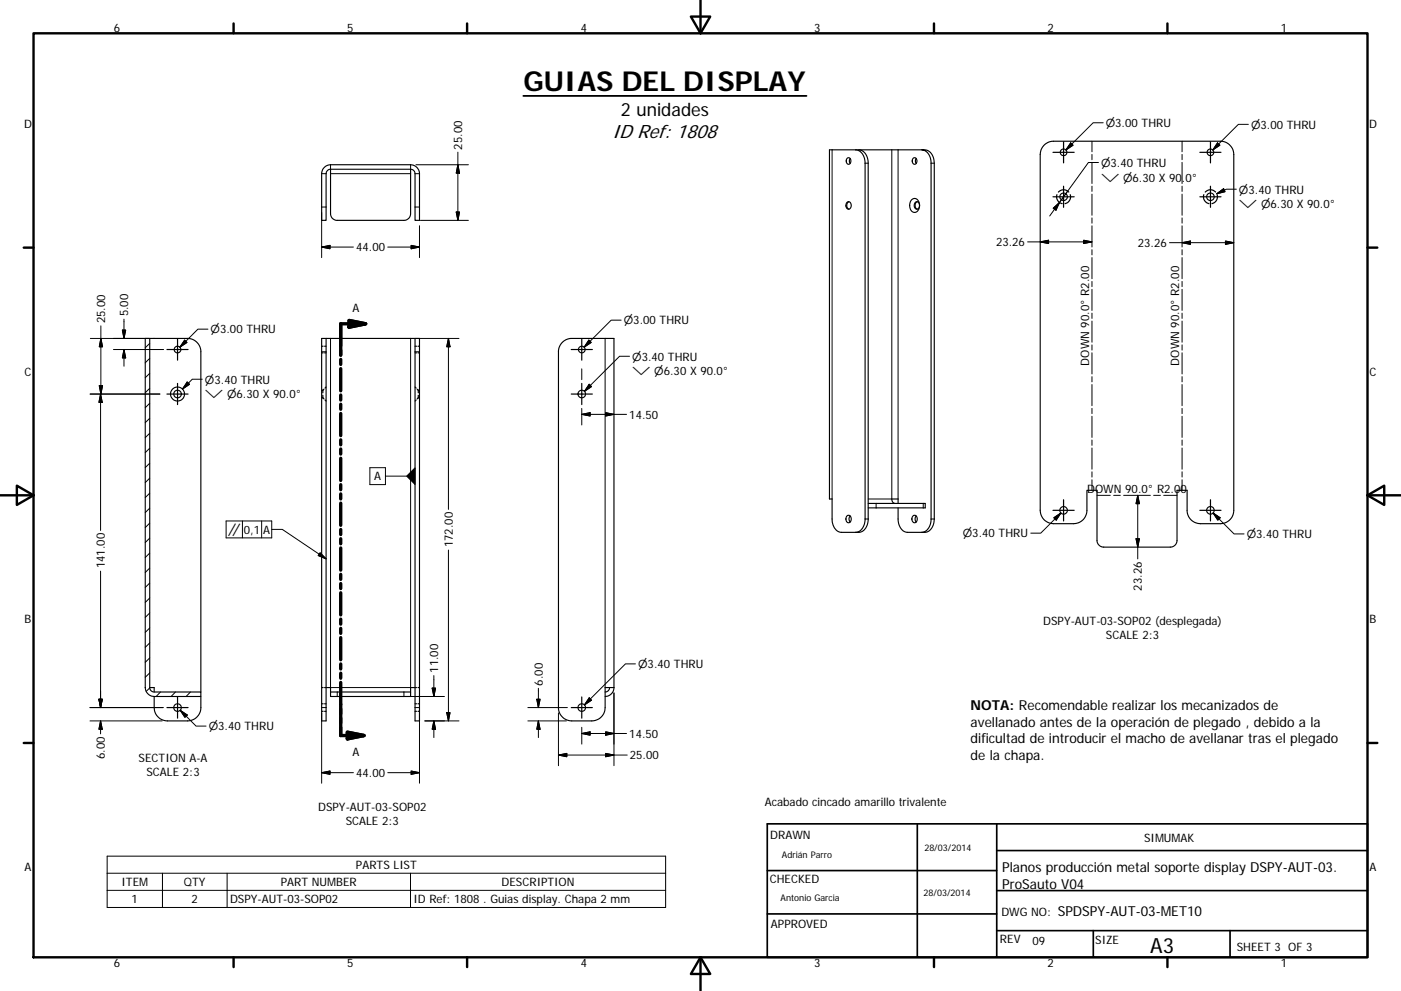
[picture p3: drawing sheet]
<svg xmlns="http://www.w3.org/2000/svg" width="594mm" height="420mm" viewBox="0 0 594 420" stroke-linecap="round" stroke-linejoin="round" font-family="sans-serif">
<g fill="none" stroke="#000" stroke-width=".48">
<path d="M140.2 71.8v18.8a2.79 2.79 0 0 0 2.8 2.8h28.3a2.83 2.83 0 0 0 2.8-2.8v-18.8M140.2 71.8h33.9M140.2 71.8a1.88 1.88 0 0 0-1.9 1.8v19.8h-1.9v-19.8a3.8 3.8 0 0 1 3.8-3.8h33.9a3.8 3.8 0 0 1 3.8 3.8v19.8h-1.9v-19.8a1.84 1.84 0 0 0-1.9-1.8M351.7 63.5h11.1a4.9 4.9 0 0 1 5.3 5.7v150.8a5.1 5.1 0 0 1-3.9 5.7h-7.4a5 5 0 0 1-4-5.7v-8.4h-1.1zM359.3 67.1a1.34 1.34 0 0 1 1.6 .9 1.34 1.34 0 0 1-.9 1.7 1.49 1.49 0 0 1-1.2-1.1 1.49 1.49 0 0 1 .5-1.5zM360.5 67.2l-.3 .9 .3 1.2M362.8 63.5a5 5 0 0 1 4 5.7v150.8a5.1 5.1 0 0 1-4 5.7M364.2 63.5h26.6M387.3 67.1a1.33 1.33 0 0 1 1.6 .9 1.33 1.33 0 0 1-1 1.7 1.5 1.5 0 0 1-1.1-1.1 1.5 1.5 0 0 1 .5-1.5zM388.5 67.2l-.3 .9 .3 1.2M443 61.3l1.7-1.1 2.1-.3h70.7a5.6 5.6 0 0 1 5.7 5.6v150.9a5.7 5.7 0 0 1-5.7 5.6h-8.5a5.6 5.6 0 0 1-5.6-5.6v-8.5h-4.3v21.2a2.83 2.83 0 0 1-2.8 2.9h-28.3a2.87 2.87 0 0 1-2.8-2.9v-21.2h-4.3v8.5a5.6 5.6 0 0 1-5.7 5.6h-8.4a5.6 5.6 0 0 1-5.7-5.6v-150.9l.4-2zM359.1 85.9a1.33 1.33 0 0 1 1.7 .2 1.33 1.33 0 0 1 0 1.7 1.13 1.13 0 0 1-1.4 .8 1.13 1.13 0 0 1-.7-1.5z"/>
<path d="M360 85.5a1.78 1.78 0 0 0 0 3.2M386.4 84.9a1.96 1.96 0 0 1 2.3-.5 1.96 1.96 0 0 1 1.2 2 2.55 2.55 0 0 1-2.9 3.5 3.7 3.7 0 0 1-.6-5zM388.1 85.9a1.33 1.33 0 0 1 1.7 .2 1.33 1.33 0 0 1 0 1.7 1.14 1.14 0 0 1-1.4 .8 1.14 1.14 0 0 1-.7-1.5zM389 85.5a1.78 1.78 0 0 0 0 3.2M61.6 143.5h1.9v148a1.84 1.84 0 0 0 1.9 1.9h19.8v1.9h-19.8a3.9 3.9 0 0 1-3.8-3.8zM63.5 143.5h16a5.6 5.6 0 0 1 5.7 5.6v144.3M136.4 143.5h1.9v162.1h-1.9zM138.3 143.5h37.7M176 143.5h1.9v162.1h-1.9zM238.2 145.4l1.6-1.3 2-.6h18.5v148h-3.7v8.5a5.6 5.6 0 0 1-5.7 5.6h-8.5a5.6 5.6 0 0 1-5.6-5.6v-150.9l.4-2zM359.1 218.8a1.33 1.33 0 0 1 1.7 .2 1.33 1.33 0 0 1 0 1.7 1.13 1.13 0 0 1-1.4 .9 1.13 1.13 0 0 1-.7-1.6zM360.5 218.8a2 2 0 0 0 0 2.5"/>
<path d="M368.1 213.4h24.2v1.9h-24.2M379.5 213.4a1.67 1.67 0 0 1-1.3-1.8h2.6v1.8M380.8 215.3v4.7a5.2 5.2 0 0 0 4 5.7h7.3a5 5 0 0 0 4.1-5.7v-150.8a4.9 4.9 0 0 0-5.4-5.7 5 5 0 0 1 4 5.7v150.8a5.1 5.1 0 0 1-4 5.7M387.1 218.8a1.32 1.32 0 0 1 1.7 .2 1.32 1.32 0 0 1 0 1.7 1.14 1.14 0 0 1-1.4 .9 1.14 1.14 0 0 1-.7-1.6zM388.5 218.8a2.07 2.07 0 0 0 0 2.5M63.5 291.5h1.9v1.9M65.4 295.3v4.7a5.6 5.6 0 0 0 5.6 5.6h8.5a5.6 5.6 0 0 0 5.7-5.6v-4.7M138.3 291.5h1.9v1.9M140.2 293.4h33.9v1.9h-33.9zM176 291.5h-1.9v1.9M258.5 291.5a1.84 1.84 0 0 1-1.9 1.9M260.3 291.5a3.8 3.8 0 0 1-3.7 3.8"/>
<circle cx="451" cy="64.6" r="1.42"/>
<circle cx="513.3" cy="64.6" r="1.41"/>
<circle cx="451" cy="83.4" r="1.61"/>
<circle cx="513.3" cy="83.4" r="1.61"/>
<circle cx="75.3" cy="148.2" r="1.41"/>
<circle cx="246.7" cy="148.2" r="1.41"/>
<circle cx="75.3" cy="167.1" r="1.61"/>
<circle cx="75.3" cy="167.1" r="2.97"/>
<circle cx="246.7" cy="167.1" r="1.61"/>
<circle cx="451" cy="216.4" r="1.6"/>
<circle cx="513.3" cy="216.4" r="1.6"/>
<circle cx="75.3" cy="300" r="1.61"/>
<circle cx="246.7" cy="300" r="1.62"/>
</g>
<g fill="none" stroke="#000" stroke-width=".51">
<path d="M446.5 64.6h9M451 60.1v9M451 79v8.9M508.8 64.6h9M513.3 60.1v9M513.3 79v8.9M446.5 83.4h9M448.2 82.5a2.99 2.99 0 0 0 2.2 3.8M448.8 81.4a3 3 0 0 1 4.4 0M453.8 82.5a2.99 2.99 0 0 1-2.2 3.8M508.8 83.4h9M510.5 82.5a2.93 2.93 0 0 0 2.1 3.8"/>
<path d="M511.1 81.4a3 3 0 0 1 4.4 0M516.1 82.5a2.93 2.93 0 0 1-2.2 3.8M70.8 148.2h8.9M75.3 143.7v9M136.4 149.6h.6M136.4 146.8h.6M137.6 149.6h.7M137.6 146.8h.7M176 149.6h.6M176 146.8h.6M177.2 149.6h.7M177.2 146.8h.7"/>
<path d="M242.2 148.2h9M246.7 143.7v9M70.8 167.1h8.9M75.3 162.6v8.9M136.4 168.7h.2M136.4 165.5h.2M136.7 168.7h.2M136.7 165.5h.2M136.9 165.5v1M136.9 167.6v1.1M136.9 168.7l.5 .4M137.4 165l-.5 .5"/>
<path d="M137.8 169.6l.5 .4M138.3 164.1l-.5 .4M176 164.1l.5 .4M176.5 169.6l-.5 .4M176.9 165l.5 .5M177.4 167.6v1.1M177.4 165.5v1M177.4 168.7l-.5 .4M177.4 168.7h.1M177.4 165.5h.1M177.7 168.7h.2M177.7 165.5h.2"/>
<path d="M242.2 167.1h9M246.7 162.6v8.9M446.5 216.4h9M451 211.9v9M508.8 216.4h9M513.3 211.9v9M70.8 300h8.9M75.3 295.5v9M136.4 291.5h.6M136.4 298.4h.6M137.6 291.5h.7M137.6 298.4h.7"/>
<path d="M176 291.5h.6M176 298.4h.6M177.2 291.5h.7M177.2 298.4h.7M242.2 300h9M246.7 295.5v9M136.4 301.6h.6M137.6 301.6h.7M176 301.6h.6M177.2 301.6h.7"/>
</g>
<g fill="none" stroke="#000" stroke-width=".42">
<path d="M463 59.9v4.4M467.8 52h-4.3l-11.5 11.6M501.2 59.9v4.4M529.4 52.7h-4.3l-10.8 10.9M136.4 73.6h1.9M140.2 73.6h33.9M140.2 69.8v2M174.1 69.8v2M176 73.6h1.9M176.4 69.8h22.2M194.2 64.5v28.9M194.2 69.9l.7 3.5h-1.4z"/>
<path d="M352.8 63.5v148.1M366.8 69.2h1.3M378.2 63.5v148.1h-10.1M380.8 63.5v148.1M394.8 69.2h1.4M454 60.6l1 1-3 2zM463 65.5v2.2M463 68.8v9M463 78.9v2.3M465.8 68.9h-4.3l-12.2 16.9M501.2 65.5v2.2M501.2 68.8v9"/>
<path d="M501.2 78.9v2.3M516.3 60.6l1 1-3 2zM136.4 90v19.2M136.4 87.8h1.9M176 87.8h1.9M177.9 95.7v13.5M178.3 93.4h20.3M193.5 89.9h1.4l-.7 3.5zM446.6 88.3l2.7-2.5-1.5 3.3zM449.3 85.8l-4.2 5.8M452.7 81l-3.4 4.8M463 82.3v9"/>
<path d="M463 92.4v2.2M463 95.7v9M501.2 82.3v9M501.2 92.4v2.2M501.2 95.7v9M516 82.1l2.9-2.1 .5 1.3zM524.2 80.2h-4.2l-4 1.9M136.4 104.8l3.5-.8v1.5zM136.4 104.8h13.5M164.4 104.8h13.5M174.3 104l3.6 .8-3.6 .7zM435.8 102.6h27.2"/>
<path d="M441.1 102.6l3.5-.7v1.4zM459.5 101.9l3.5 .7-3.5 .7zM463 105.9v2.2M463 109.2v9M463 119.3v2.2M495.9 102.9h27.3M501.2 105.9v2.2M501.2 109.2v9M501.2 119.3v2.2M501.2 102.9l3.6-.7v1.4zM519.6 102.2l3.6 .7-3.6 .7zM42.8 138.2v28.9"/>
<path d="M51.9 140h1.4l-.7 3.5zM52.6 135.3v8.2M88.2 139.6h-4.3l-7.6 7.6M263.4 135.7h-4.2l-11.5 11.5M463 122.7v8.9M463 132.8v2.2M463 136.1v9M501.2 122.7v8.9M501.2 132.8v2.2M501.2 136.1v9M38.3 143.5h24.8M42.8 143.5l.7 3.5h-1.4z"/>
<path d="M48.1 148.2h21.3M52.6 148.2v7.1M52.6 148.2l.7 3.5h-1.4zM63.5 158.3l-1.9 1.8M63.5 151.9l-1.9 1.9M63.5 145.6l-1.9 1.8M78.3 144.2l1 1-3 2zM136.4 149.1h1.9M174.1 143.5v148h-33.9v-148M176 149.1h1.9M176.4 143.5h18.2M190.2 143.5l.6 3.5h-1.4z"/>
<path d="M190.2 143.5v72.5M246.7 156.4v4.6M249.7 144.2l1 1-3 2zM256.6 143.5v148M266.9 151h-4.2l-14.9 14.9M463 146.2v2.2M463 149.6v9M463 159.7v2.2M501.2 146.2v2.2M501.2 149.6v9M501.2 159.7v2.2M38.2 167.1h29.6"/>
<path d="M42.1 163.5h1.4l-.7 3.6zM42.6 167.1v57.8M42.6 167.1l.8 3.5h-1.5zM63.5 177.3l-1.9 1.9M63.5 171l-1.9 1.8M63.5 164.6l-1.9 1.9M79.4 162l1 .9-3 2.1zM85.8 160.8h-4.3l-4.1 4.2M246.7 173.2v7M246.7 175.7l3.5-.7v1.4zM246.7 175.7h19M249.8 162.9l1 1-3 2z"/>
<path d="M256.8 175l3.5 .7-3.5 .7zM463 163v9M463 173.1v2.3M463 176.5v9M501.2 163v9M501.2 173.1v2.3M501.2 176.5v9M63.5 196.4l-1.9 1.8M63.5 190l-1.9 1.9M63.5 183.7l-1.9 1.8M156.8 198.3h6.6v7.2h-6.6zM463 186.6v2.2"/>
<path d="M463 189.9v9M501.2 186.6v2.2M501.2 189.9v9M63.5 215.4l-1.9 1.9M63.5 209.1l-1.9 1.9M63.5 202.7l-1.9 1.9M163.4 201.9h9.1M371.5 213.4v1.9M391.5 213.4v1.9M446.9 219.5l2.9-2-1.9 3zM449.8 217.5l-8.5 8.5h-4.2M463 200v2.3"/>
<path d="M463 203.4v4.5M465.2 210h5.6M472.2 210h2.9M476.5 210h11.3M482.4 210l.8 3.6h-1.5zM482.4 210v27M489.2 210h2.9M493.5 210h5.6M501.2 200v2.3M501.2 203.4v4.5M514.4 217.5l8.9 8.9h4.2M514.4 217.5l3 2-1 1z"/>
<path d="M63.5 234.5l-1.9 1.9M63.5 228.1l-1.9 1.9M63.5 221.8l-1.9 1.9M95.9 220.9h19.3v7.1h-19.3zM102.8 220.9v7.1M110.9 220.9v7.1M115.2 224.5h4.5l18.6 12.4M135.7 234.4l2.6 2.5-3.3-1.4zM190.2 233.2v72.4M366.8 220h1.3M394.8 220h1.4M481.7 228.4h1.5l-.8 3.6z"/>
<path d="M42.6 242.1v57.9M63.5 259.9l-1.9 1.9M63.5 253.5l-1.9 1.9M63.5 247.2l-1.9 1.9M63.5 240.8l-1.9 1.9M63.5 278.9l-1.9 1.9M63.5 272.6l-1.9 1.9M63.5 266.2l-1.9 1.9M38.2 300h31M41.9 296.5h1.5l-.8 3.5zM63.5 285.3l-1.9 1.9M63.5 291.6l-1.5 1.5"/>
<path d="M68.1 293.4l-1.9 1.9M74.4 293.4l-1.8 1.9M80.8 293.4l-1.9 1.9M136.4 300h1.9M143 293.4v1.9M171.3 293.4v1.9M173.5 295.3h15M176 300h1.9M183.3 291.7h1.4l-.7 3.6zM184 286.4v8.9M223.8 300h16.8M227.6 296.5h1.4l-.7 3.5z"/>
<path d="M228.3 291.8v8.2M249.8 295.9l1 1-3 2zM260.3 293.8v30.8M269.4 281.5h-4.2l-17.4 17.4M38.2 305.6h30.6M42.6 305.6l.8 3.6h-1.5zM42.6 305.6v5.5M76.4 301.1l6.7 6.7h4.3M76.4 301.1l3 2-1 1zM136.4 302.3v29.8M177.9 302.3v29.8M180.1 305.6h14.5"/>
<path d="M184 305.6v7.1M184 305.6l.7 3.6h-1.4zM189.4 302.1h1.4l-.6 3.5zM223.8 305.6h16.4M228.3 305.6v7.1M228.3 305.6l.7 3.6h-1.4zM236.8 302.3v22.3M246.7 308.4v7.1M246.7 311l3.5-.7v1.4zM256.8 310.3l3.5 .7-3.5 .7zM256.8 319.4l3.5 .7-3.5 .7zM265.7 311h-19"/>
<path d="M136.4 327.6l3.5-.7v1.4zM136.4 327.6h13.5M164.4 327.6h13.5M174.3 326.9l3.6 .7-3.6 .7zM236.8 320.1l3.5-.7v1.4zM236.8 320.1h29.2M45.4 363h236.9v21.7h-236.9zM45.4 370.2h236.9M45.4 377.5h236.9M68.9 370.2v14.5M96.3 370.2v14.5M174.1 370.2v14.5"/>
</g>
<g fill="none" stroke="#000" stroke-width="1">
<path d="M297 0v14.1M14.2 14.1h565.7v391.8h-565.7zM99.1 9.9v4.2M198.1 9.9v4.2M293 7h8.2l-4.2 7.1zM396 9.9v4.2M495 9.9v4.2M10.1 105h4.1M579.9 105h4.1M.1 210h14.1M7.1 205.9l7.1 4.1-7.1 4.1zM579.9 210l7.1-4.1v8.2z"/>
<path d="M579.9 210h14.1M10.1 315h4.1M579.9 315h4.1M99.1 405.9v4.1M198.1 405.9v4.1M297 405.9l4.2 7h-8.2zM297 405.9v14.1M396 405.9v4.1M495 405.9v4.1"/>
</g>
<path d="M325.3 349.3h254.6v56.6h-254.6zM389 349.3v56.6M422.6 349.3v56.6M325.3 369.1h97.3M422.6 377.6h157.3M422.6 360.6h157.3M325.3 387.5h97.3M422.6 394.6h157.3M463.6 394.6v11.3M521.6 394.6v11.3" fill="none" stroke="#000" stroke-width=".71"/>
<g fill="none" stroke="#000" stroke-width="1.4">
<path d="M148 135.9l7.1 1.4-7.1 1.4zM155.1 137.3h-10.6v13.3M144.5 152.4v2.1M144.5 156.3v9.4M144.5 167.5v2.1M144.5 171.4v2.1M144.5 175.3v9.4M144.5 186.5v2.1M144.5 190.4v2.1M144.5 194.3v9.4M144.5 205.5v2.1M144.5 209.4v2.1"/>
<path d="M144.5 213.3v9.4M144.5 224.5v2.1M144.5 228.4v2.1M144.5 232.3v9.4M144.5 243.5v2.1M144.5 247.4v2.1M144.5 251.3v9.4M144.5 262.5v2.1M144.5 266.4v2.1M144.5 270.3v9.4M144.5 281.5v2.1M144.5 285.4v2.1"/>
<path d="M144.5 289.3v22.5h9.9M147.3 310.4l7.1 1.4-7.1 1.5z"/>
</g>
<path d="M148 135.9l7.1 1.4-7.1 1.4zM147.3 310.4l7.1 1.4-7.1 1.5z" fill="#000" stroke="#000" stroke-width="1.4"/>
<path d="M221.9 40.7h120.1" fill="none" stroke="#000" stroke-width=".76"/>
<g fill="#000" stroke="#000" stroke-width=".42">
<path d="M194.2 69.9l.7 3.5h-1.4zM454 60.6l1 1-3 2zM516.3 60.6l1 1-3 2zM193.5 89.9h1.4l-.7 3.5zM446.6 88.3l2.7-2.5-1.5 3.3zM516 82.1l2.9-2.1 .5 1.3zM136.4 104.8l3.5-.8v1.5zM174.3 104l3.6 .8-3.6 .7zM441.1 102.6l3.5-.7v1.4zM459.5 101.9l3.5 .7-3.5 .7zM501.2 102.9l3.6-.7v1.4zM519.6 102.2l3.6 .7-3.6 .7z"/>
<path d="M51.9 140h1.4l-.7 3.5zM42.8 143.5l.7 3.5h-1.4zM52.6 148.2l.7 3.5h-1.4zM78.3 144.2l1 1-3 2zM190.2 143.5l.6 3.5h-1.4zM249.7 144.2l1 1-3 2zM42.1 163.5h1.4l-.7 3.6zM42.6 167.1l.8 3.5h-1.5zM79.4 162l1 .9-3 2.1zM249.8 162.9l1 1-3 2zM246.7 175.7l3.5-.7v1.4zM256.8 175l3.5 .7-3.5 .7z"/>
<path d="M172.5 201.9l3.5-3.5v7zM482.4 210l.8 3.6h-1.5zM514.4 217.5l3 2-1 1zM135.7 234.4l2.6 2.5-3.3-1.4zM446.9 219.5l2.9-2-1.9 3zM481.7 228.4h1.5l-.8 3.6zM41.9 296.5h1.5l-.8 3.5zM183.3 291.7h1.4l-.7 3.6zM227.6 296.5h1.4l-.7 3.5zM249.8 295.9l1 1-3 2zM42.6 305.6l.8 3.6h-1.5zM76.4 301.1l3 2-1 1z"/>
<path d="M184 305.6l.7 3.6h-1.4zM189.4 302.1h1.4l-.6 3.5zM228.3 305.6l.7 3.6h-1.4zM236.8 320.1l3.5-.7v1.4zM246.7 311l3.5-.7v1.4zM256.8 310.3l3.5 .7-3.5 .7zM136.4 327.6l3.5-.7v1.4zM174.3 326.9l3.6 .7-3.6 .7zM256.8 319.4l3.5 .7-3.5 .7z"/>
</g>
<text font-size="11.7" x="221.9" y="38.8">GUIAS DEL DISPLAY</text>
<text font-size="8.9" x="487.8" y="403.9">A3</text>
<text font-size="8.2" x="259.6" y="58.5">ID Ref: 1808</text>
<text font-size="7.8" x="263.3" y="49.2">2 unidades</text>
<g font-size="5.8">
<text x="411.6" y="301.2">NOTA: Recomendable realizar los mecanizados de</text>
<text x="411.6" y="308.1">avellanado antes de la operación de plegado , debido a la</text>
<text x="411.6" y="315.1">dificultad de introducir el macho de avellanar tras el plegado</text>
<text x="411.6" y="322.1">de la chapa.</text>
<text x="425" y="369.8">Planos producción metal soporte display DSPY-AUT-03.</text>
<text x="425" y="376.8">ProSauto V04</text>
<text x="448.5" y="388.2">SPDSPY-AUT-03-MET10</text>
</g>
<g font-size="4.9">
<text x="48.2" y="13.6">6</text>
<text x="147.2" y="13.6">5</text>
<text x="246.2" y="13.6">4</text>
<text x="345.2" y="13.6">3</text>
<text x="444.2" y="13.6">2</text>
<text x="543.2" y="13.6">1</text>
<text x="10.2" y="54.3">D</text>
<text x="580.6" y="54.3">D</text>
<text x="196" y="63.4" transform="rotate(-90 196 63.4)">25.00</text>
<text x="151" y="106.6">44.00</text>
<text x="422.4" y="104.4">23.26</text>
<text x="482.5" y="104.7">23.26</text>
<text x="44.6" y="137" transform="rotate(-90 44.6 137)">25.00</text>
<text x="54.4" y="134.2" transform="rotate(-90 54.4 134.2)">5.00</text>
<text x="149.4" y="132.4">A</text>
<text x="461.8" y="155" transform="rotate(-90 461.8 155)">DOWN 90.0° R2.00</text>
<text x="500" y="155" transform="rotate(-90 500 155)">DOWN 90.0° R2.00</text>
<text x="10.4" y="159.3">C</text>
<text x="580.7" y="159.3">C</text>
<text x="266.8" y="177.5">14.50</text>
<text x="158.7" y="203.7">A</text>
<text x="461" y="208.8">DOWN 90.0° R2.00</text>
<text x="103.5" y="226.3">0,1</text>
<text x="111.6" y="226.3">A</text>
<text x="192" y="232.1" transform="rotate(-90 192 232.1)">172.00</text>
<text x="44.4" y="241" transform="rotate(-90 44.4 241)">141.00</text>
<text x="484.2" y="250.4" transform="rotate(-90 484.2 250.4)">23.26</text>
<text x="10.4" y="264.3">B</text>
<text x="442.3" y="265.1">DSPY-AUT-03-SOP02 (desplegada)</text>
<text x="580.8" y="264.3">B</text>
<text x="469" y="271.1">SCALE 2:3</text>
<text x="185.8" y="285.3" transform="rotate(-90 185.8 285.3)">11.00</text>
<text x="230.1" y="290.7" transform="rotate(-90 230.1 290.7)">6.00</text>
<text x="266.8" y="312.8">14.50</text>
<text x="44.4" y="321.8" transform="rotate(-90 44.4 321.8)">6.00</text>
<text x="58.8" y="323.1">SECTION A-A</text>
<text x="149.4" y="320.4">A</text>
<text x="267.1" y="321.9">25.00</text>
<text x="62.1" y="329">SCALE 2:3</text>
<text x="151" y="329.4">44.00</text>
<text x="324.3" y="341.9">Acabado cincado amarillo trivalente</text>
<text x="134.9" y="343.8">DSPY-AUT-03-SOP02</text>
<text x="146.6" y="349.8">SCALE 2:3</text>
<text x="326.6" y="355.6">DRAWN</text>
<text x="485.2" y="356.8">SIMUMAK</text>
<text x="10.4" y="369.3">A</text>
<text x="150.9" y="368.4">PARTS LIST</text>
<text x="580.7" y="369.3">A</text>
<text x="51.5" y="375.6">ITEM</text>
<text x="78" y="375.7">QTY</text>
<text x="119.1" y="375.6">PART NUMBER</text>
<text x="212.7" y="375.7">DESCRIPTION</text>
<text x="326.4" y="374.2">CHECKED</text>
<text x="55.8" y="382.9">1</text>
<text x="81.3" y="382.9">2</text>
<text x="97.6" y="382.9">DSPY-AUT-03-SOP02</text>
<text x="175.3" y="383">ID Ref: 1808 . Guias display. Chapa 2 mm</text>
<text x="424.6" y="388.2">DWG NO:</text>
<text x="326.9" y="393.5">APPROVED</text>
<text x="424" y="399.7">REV</text>
<text x="437.8" y="400.7">09</text>
<text x="464.4" y="400.3">SIZE</text>
<text x="524.4" y="403.1">SHEET 3 OF 3</text>
<text x="48.2" y="410">6</text>
<text x="147.2" y="410">5</text>
<text x="246.2" y="410">4</text>
<text x="345.2" y="410">3</text>
<text x="444.2" y="410">2</text>
<text x="543.2" y="410">1</text>
</g>
<g font-size="4.7">
<text x="468.9" y="53.8">⌀3.00 THRU</text>
<text x="530.5" y="54.5">⌀3.00 THRU</text>
<text x="466.9" y="70.7">⌀3.40 THRU</text>
<text x="466.9" y="77">⌵ ⌀6.30 X 90.0°</text>
<text x="525.4" y="82">⌀3.40 THRU</text>
<text x="525.4" y="88.3">⌵ ⌀6.30 X 90.0°</text>
<text x="264.5" y="137.5">⌀3.00 THRU</text>
<text x="89.3" y="141.4">⌀3.00 THRU</text>
<text x="268.1" y="152.8">⌀3.40 THRU</text>
<text x="268.1" y="159.1">⌵ ⌀6.30 X 90.0°</text>
<text x="86.9" y="162.6">⌀3.40 THRU</text>
<text x="86.9" y="168.9">⌵ ⌀6.30 X 90.0°</text>
<text x="96.5" y="227.1">∥</text>
<text x="408.3" y="227.8">⌀3.40 THRU</text>
<text x="528.7" y="228.2">⌀3.40 THRU</text>
<text x="270.6" y="283.3">⌀3.40 THRU</text>
<text x="88.5" y="309.6">⌀3.40 THRU</text>
</g>
<g font-size="3.9">
<text x="331.5" y="363.6">Adrián Parro</text>
<text x="392" y="361">28/03/2014</text>
<text x="331" y="382.2">Antonio Garcia</text>
<text x="391.6" y="380">28/03/2014</text>
</g>
</svg>
